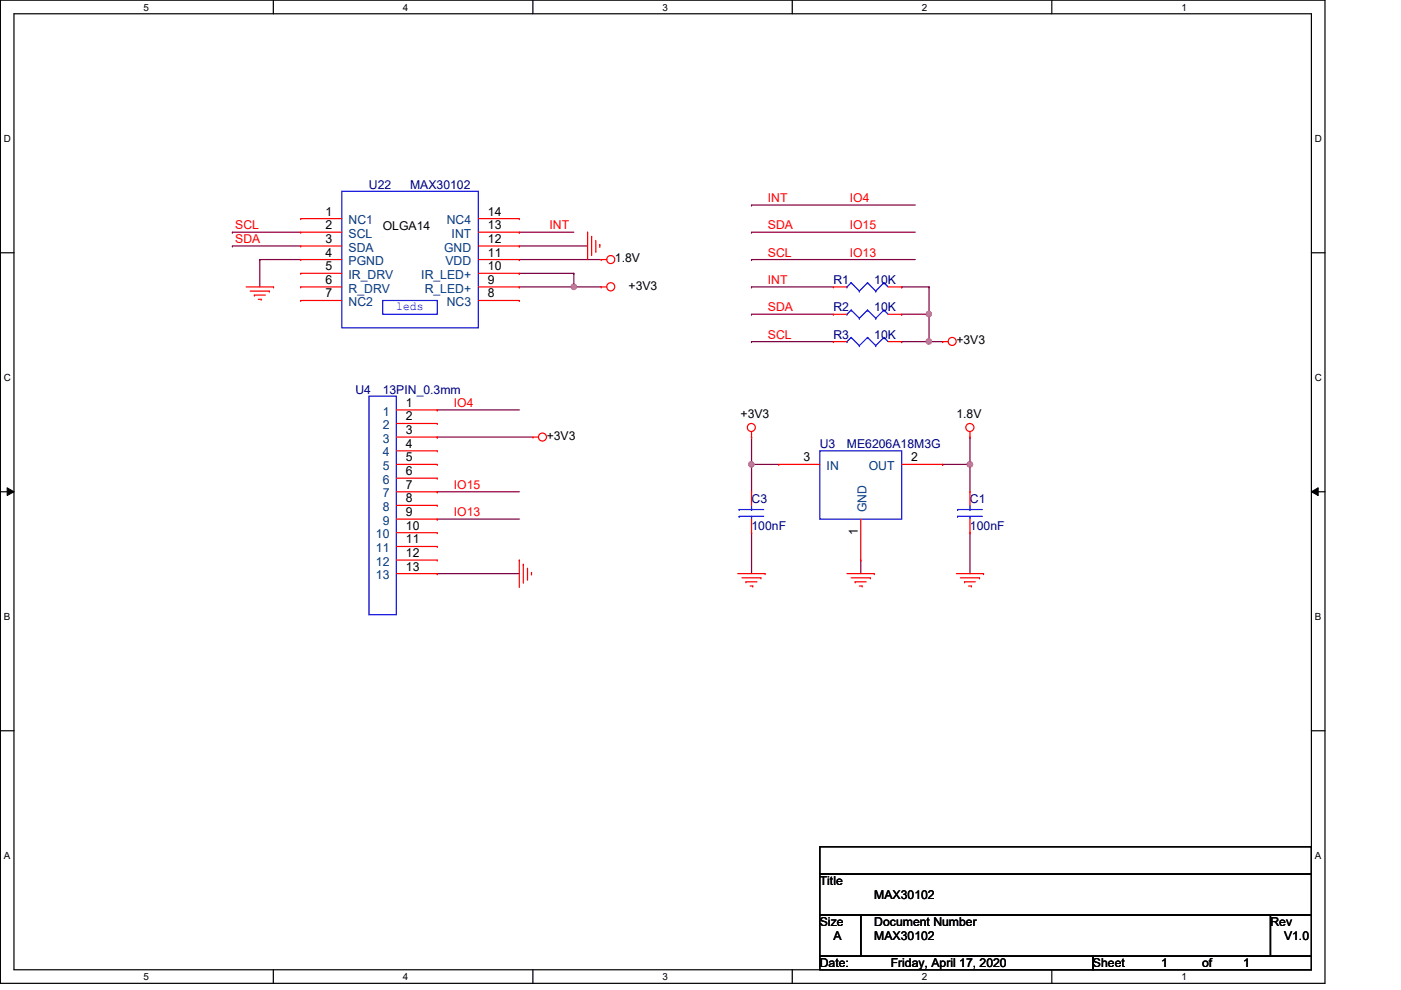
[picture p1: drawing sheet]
<svg xmlns="http://www.w3.org/2000/svg" width="297mm" height="210mm" viewBox="0 0 297 210" stroke-linecap="round" stroke-linejoin="round" font-family="sans-serif">
<path d="M.1 0h280.8v208.5h-280.8zM3 2.9h275v202.7h-275z" fill="none" stroke="#000" stroke-width=".25"/>
<g fill="#fff">
<path d="M30.4 .3h1.2v2.4h-1.2z"/>
<path d="M30.4 205.9h1.2v2.3h-1.2z"/>
</g>
<path d="M58 0v2.9M58 205.6v2.9" fill="none" stroke="#000" stroke-width=".25"/>
<g fill="#fff">
<path d="M85.4 .3h1.2v2.4h-1.2z"/>
<path d="M85.4 205.9h1.2v2.3h-1.2z"/>
</g>
<path d="M113 0v2.9M113 205.6v2.9" fill="none" stroke="#000" stroke-width=".25"/>
<g fill="#fff">
<path d="M140.5 .3h1.1v2.4h-1.1z"/>
<path d="M140.5 205.9h1.1v2.3h-1.1z"/>
</g>
<path d="M168 0v2.9M168 205.6v2.9" fill="none" stroke="#000" stroke-width=".25"/>
<g fill="#fff">
<path d="M195.4 .3h1.2v2.4h-1.2z"/>
<path d="M195.4 205.9h1.2v2.3h-1.2z"/>
</g>
<path d="M223 0v2.9M223 205.6v2.9" fill="none" stroke="#000" stroke-width=".25"/>
<g fill="#fff">
<path d="M250.5 .3h1.1v2.4h-1.1z"/>
<path d="M250.5 205.9h1.1v2.3h-1.1z"/>
<path d="M.8 28.2h1.5v2.4h-1.5z"/>
<path d="M278.8 28.2h1.4v2.4h-1.4z"/>
<path d="M.8 78.9h1.5v2.3h-1.5z"/>
<path d="M278.8 78.9h1.4v2.3h-1.4z"/>
</g>
<path d="M.1 53.6h2.9M278 53.6h2.9" fill="none" stroke="#000" stroke-width=".25"/>
<g fill="#fff">
<path d="M.8 129.6h1.4v2.3h-1.4z"/>
<path d="M278.8 129.6h1.3v2.3h-1.3z"/>
</g>
<path d="M.1 104.3h2.9M278 104.3h2.9" fill="none" stroke="#000" stroke-width=".25"/>
<path d="M1.5 103.4l1.5 .9-1.5 .8zM278 104.3l1.5-.9v1.7z" fill="#000"/>
<path d="M1.5 103.4l1.5 .9-1.5 .8zM278 104.3l1.5-.9v1.7z" fill="none" stroke="#000" stroke-width=".21"/>
<g fill="#fff">
<path d="M.8 180.3h1.4v2.3h-1.4z"/>
<path d="M278.8 180.3h1.3v2.3h-1.3z"/>
</g>
<path d="M.1 154.9h2.9M278 154.9h2.9" fill="none" stroke="#000" stroke-width=".25"/>
<path d="M49.3 49.2h.1M49.3 52.2h.1M49.3 52.2h14.5M49.3 49.2h14.5M110.1 52.2h.1M110.1 52.2h14.5M121.7 60.8h.1M121.7 60.8h5.8" fill="none" stroke="#7f003f" stroke-width=".25"/>
<circle cx="121.6" cy="60.8" r=".56" fill="#f0f"/>
<circle cx="121.6" cy="60.8" r=".56" fill="none" stroke="#f0f" stroke-width=".25"/>
<g fill="none" stroke="#7f003f" stroke-width=".25">
<path d="M110.1 58h.1M110.1 55h.1M110.1 49.2h.1M110.1 58h11.6M110.1 55h17.4M110.1 49.2h11.6M121.7 58h.1M121.7 58v2.8h-11.6M110.1 60.8h.1M92.7 92.7h.1M92.7 86.9h.1M92.7 92.7h20.3"/>
<path d="M92.7 86.9h17.4M199.9 98.5h.1M199.9 98.5h5.8M92.7 104.3h.1M92.7 110.1h.1M92.7 104.3h17.4M92.7 110.1h17.4M92.7 121.6h.1M92.7 121.6h17.4"/>
</g>
<circle cx="205.6" cy="98.5" r=".56" fill="#f0f"/>
<circle cx="205.6" cy="98.5" r=".56" fill="none" stroke="#f0f" stroke-width=".25"/>
<path d="M159.3 98.5h.1M159.3 92.7h.1M159.3 92.7v11.6M159.3 98.5h5.8M159.3 112.9h.1M159.3 112.9v8.7M182.5 118.7h.1M182.5 118.7v2.9M205.7 112.9h.1M205.7 112.9v8.7" fill="none" stroke="#7f003f" stroke-width=".25"/>
<circle cx="159.3" cy="98.5" r=".56" fill="#f0f"/>
<circle cx="159.3" cy="98.5" r=".56" fill="none" stroke="#f0f" stroke-width=".25"/>
<g fill="none" stroke="#7f003f" stroke-width=".25">
<path d="M159.3 66.6h.1M159.3 72.4h.1M159.3 60.8h.1M159.3 66.6h17.4M159.3 72.4h17.4M159.3 60.8h17.4M191.2 66.6h.1M191.2 66.6h5.8M197 72.4h.1M197 66.6h.1M197 72.4h2.9M197 66.6v5.8"/>
<path d="M205.7 98.5h.1M205.7 92.7h.1M205.7 92.7v11.6"/>
</g>
<circle cx="196.9" cy="72.4" r=".56" fill="#f0f"/>
<circle cx="196.9" cy="72.4" r=".56" fill="none" stroke="#f0f" stroke-width=".25"/>
<circle cx="196.9" cy="66.6" r=".56" fill="#f0f"/>
<circle cx="196.9" cy="66.6" r=".56" fill="none" stroke="#f0f" stroke-width=".25"/>
<g fill="none" stroke="#7f003f" stroke-width=".25">
<path d="M55.1 55h.1M55.1 55h8.7M55.1 55v5.8M159.3 49.2h.1M159.3 55h.1M159.3 43.5h.1M159.3 49.2h34.8M159.3 55h34.8M159.3 43.5h34.8M191.2 60.8h.1M191.2 72.4h.1M191.2 60.8h5.8"/>
<path d="M191.2 72.4h5.8M197 60.8h.1M197 60.8v5.8"/>
</g>
<g fill="none" stroke="#f00" stroke-width=".25">
<path d="M63.8 58h.1M63.8 55h.1M63.8 52.2h.1M63.8 49.2h.1M63.8 46.4h.1M63.8 55h8.7M63.8 58h8.7M63.8 52.2h8.7M63.8 46.4h8.7M63.8 49.2h8.7M101.4 55h8.7M101.4 58h8.7"/>
<path d="M101.4 52.2h8.7M101.4 46.4h8.7M101.4 49.2h8.7M110.1 52.2h.1M110.1 46.4h.1M110.1 49.2h.1M110.1 55h.1M110.1 58h.1M124.6 49.2h.1M124.6 49.2v5.8M125.4 50.1h.1M125.4 50.1v4.1"/>
<path d="M126.3 53.3h.1M126.3 51v2.3M127.2 51.9h.1M127.2 51.9v.6M127.5 55h.1M127.5 55h1.1M52.2 60.8h5.8M53 61.7h4.1M53.9 62.6h.1M53.9 62.6h2.4M54.8 63.5h.6M55.4 63.5h.1"/>
<path d="M57.1 61.7h.1M58 60.8h.1M63.8 63.7h.1M63.8 60.8h.1M63.8 60.8h8.7M63.8 63.7h8.7M101.4 60.8h8.7M101.4 63.7h8.7M110.1 60.8h.1M110.1 63.7h.1M127.5 60.8h.1M127.5 60.8h1.1"/>
<path d="M176.7 72.4h.1M176.7 60.8h.1M176.7 66.6h.1M176.7 60.8h2.9M176.7 72.4h2.9M176.7 66.6h2.9M188.3 60.8h2.9M188.3 72.4h2.9M188.3 66.6h2.9M191.2 72.4h.1M191.2 60.8h.1M191.2 66.6h.1"/>
<path d="M199.9 72.4h.1M199.9 72.4h1.1M84 92.7h8.7M84 98.5h8.7M84 86.9h8.7M84 89.8h8.7M84 95.6h8.7M92.7 86.9h.1M92.7 89.8h.1M92.7 92.7h.1M92.7 95.6h.1M92.7 98.5h.1"/>
<path d="M113 92.7h.1M113 92.7h1.2M159.3 92.7h.1M159.3 91.5v1.2M165.1 98.5h.1M165.1 98.5h8.7M191.2 98.5h8.7M199.9 98.5h.1M205.7 92.7h.1M205.7 91.5v1.2M84 101.4h8.7M84 104.3h8.7"/>
<path d="M84 107.1h8.7M84 110.1h8.7M84 112.9h8.7M84 115.9h8.7M84 118.7h8.7M92.7 101.4h.1M92.7 104.3h.1M92.7 107.1h.1M92.7 110.1h.1M92.7 112.9h.1M92.7 115.9h.1M92.7 118.7h.1"/>
<path d="M110.1 118.7h.1M110.1 118.7v5.8M111 119.6h.1M111 119.6v4.1M159.3 112.9h.1M159.3 104.3h.1M159.3 104.3v2.8M159.3 110.1v2.8M182.5 118.7h.1M182.5 110.1v8.6M205.7 112.9h.1M205.7 104.3h.1"/>
<path d="M205.7 104.3v2.8M205.7 110.1v2.8M84 121.6h8.7M92.7 121.6h.1M111.8 122.8h.1M111.8 120.5v2.3M112.7 121.4h.1M112.7 121.4v.5M156.4 121.6h5.8M157.3 122.5h4M158.2 123.4h.1M158.2 123.4h2.3"/>
<path d="M159 124.2h.6M159.6 124.2h.1M161.3 122.5h.1M162.2 121.6h.1M179.6 121.6h5.8M180.5 122.5h4M181.3 123.4h.1M181.3 123.4h2.3M182.2 124.2h.6M182.8 124.2h.1M184.5 122.5h.1M185.4 121.6h.1"/>
<path d="M202.8 121.6h5.7M203.6 122.5h4.1M204.5 123.4h.1M204.5 123.4h2.3M205.4 124.2h.5M205.9 124.2h.1M207.7 122.5h.1M208.5 121.6h.1"/>
<circle cx="129.5" cy="55" r=".85"/>
<circle cx="129.5" cy="60.8" r=".86"/>
<circle cx="201.9" cy="72.4" r=".85"/>
<circle cx="115" cy="92.7" r=".85"/>
<circle cx="159.3" cy="90.6" r=".85"/>
<circle cx="205.6" cy="90.6" r=".86"/>
</g>
<path d="M173.8 179.5h104.2v5.8h-104.2zM173.8 185.3h104.2v8.7h-104.2zM173.8 194h8.7v8.7h-8.7zM182.5 194h86.9v8.7h-86.9zM269.4 194h8.6v8.7h-8.6zM173.8 202.7h57.9v2.9h-57.9zM231.7 202.7h46.3v2.9h-46.3z" fill="none" stroke="#000" stroke-width=".25"/>
<g fill="none" stroke="#00f" stroke-width=".25">
<path d="M72.5 40.6h28.9v28.9h-28.9zM180.5 59.9h.1M180.5 59.9l1.7 1.8M180.5 59.9l-.9 .9M183.9 59.9h.1M183.9 59.9l1.8 1.8M183.9 59.9l-1.7 1.8M187.4 59.9h.1M187.4 59.9l.9 .9M187.4 59.9l-1.7 1.8M81.1 63.7h11.6v2.9h-11.6zM179.6 72.4h.1"/>
<path d="M179.6 60.8h.1M179.6 66.6h.1M180.5 71.5h.1M180.5 65.7h.1M180.5 71.5l1.7 1.8M180.5 71.5l-.9 .9M180.5 65.7l1.7 1.8M180.5 65.7l-.9 .9M182.2 73.3h.1M182.2 61.7h.1M182.2 67.5h.1M183.9 71.5h.1"/>
<path d="M183.9 65.7h.1M183.9 71.5l1.8 1.8M183.9 71.5l-1.7 1.8M183.9 65.7l1.8 1.8M183.9 65.7l-1.7 1.8M185.7 73.3h.1M185.7 61.7h.1M185.7 67.5h.1M187.4 71.5h.1M187.4 65.7h.1M187.4 71.5l.9 .9M187.4 71.5l-1.7 1.8"/>
<path d="M187.4 65.7l.9 .9M187.4 65.7l-1.7 1.8M78.2 84h5.8v46.3h-5.8zM173.8 95.6h17.4v14.5h-17.4zM156.7 108h.1M156.7 109.5h.1M156.7 108h5.2M156.7 109.5h5.2M159.3 109.5h.1M159.3 108h.1M159.3 107.1v.9M159.3 109.5v.6"/>
<path d="M203 108h.1M203 109.5h.1M203 108h5.3M203 109.5h5.3M205.7 109.5h.1M205.7 108h.1M205.7 107.1v.9M205.7 109.5v.6"/>
</g>
<circle cx="121.6" cy="60.8" r=".56" fill="#f0f"/>
<circle cx="121.6" cy="60.8" r=".56" fill="none" stroke="#f0f" stroke-width=".25"/>
<circle cx="205.6" cy="98.5" r=".56" fill="#f0f"/>
<circle cx="205.6" cy="98.5" r=".56" fill="none" stroke="#f0f" stroke-width=".25"/>
<circle cx="159.3" cy="98.5" r=".56" fill="#f0f"/>
<circle cx="159.3" cy="98.5" r=".56" fill="none" stroke="#f0f" stroke-width=".25"/>
<circle cx="196.9" cy="72.4" r=".56" fill="#f0f"/>
<circle cx="196.9" cy="72.4" r=".56" fill="none" stroke="#f0f" stroke-width=".25"/>
<circle cx="196.9" cy="66.6" r=".56" fill="#f0f"/>
<circle cx="196.9" cy="66.6" r=".56" fill="none" stroke="#f0f" stroke-width=".25"/>
<g font-size="2.6" fill="#00007f">
<text x="78.2" y="40">U22</text>
<text x="86.9" y="40">MAX30102</text>
<text x="176.7" y="60.3">R1</text>
<text x="185.4" y="60.3">10K</text>
<text x="176.7" y="71.8">R3</text>
<text x="176.7" y="66">R2</text>
<text x="185.4" y="71.8">10K</text>
<text x="185.4" y="66">10K</text>
<text x="75.4" y="83.4">U4</text>
<text x="81.1" y="83.4">13PIN_0.3mm</text>
<text x="173.8" y="95">U3</text>
<text x="179.6" y="95">ME6206A18M3G</text>
<text x="159.3" y="106.6">C3</text>
<text x="205.7" y="106.6">C1</text>
<text x="159.3" y="112.4">100nF</text>
<text x="205.7" y="112.4">100nF</text>
</g>
<g font-size="2.6">
<text x="69" y="45.7">1</text>
<text x="103.5" y="45.7">14</text>
<text x="69" y="51.5">3</text>
<text x="69" y="48.6">2</text>
<text x="81.1" y="48.7">OLGA14</text>
<text x="103.5" y="51.5">12</text>
<text x="103.5" y="48.6">13</text>
<text x="69" y="57.3">5</text>
<text x="69" y="54.4">4</text>
<text x="103.5" y="54.4">11</text>
<text x="103.5" y="57.3">10</text>
<text x="130.4" y="55.6">1.8V</text>
<text x="69" y="63.1">7</text>
<text x="69" y="60.2">6</text>
<text x="103.5" y="60.2">9</text>
<text x="103.5" y="63.1">8</text>
<text x="133.3" y="61.4">+3V3</text>
<text x="202.8" y="73">+3V3</text>
<text x="86.1" y="86.3">1</text>
<text x="86.1" y="89.2">2</text>
<text x="157" y="88.6">+3V3</text>
<text x="202.8" y="88.6">1.8V</text>
<text x="86.1" y="92">3</text>
<text x="86.1" y="95">4</text>
<text x="115.9" y="93.3">+3V3</text>
<text x="86.1" y="97.8">5</text>
<text x="86.1" y="100.8">6</text>
<text x="170.3" y="97.8">3</text>
<text x="193.2" y="97.8">2</text>
<text x="86.1" y="103.6">7</text>
<text x="86.1" y="106.5">8</text>
<text x="86.1" y="109.4">9</text>
<text x="86.1" y="112.3">10</text>
<text x="181.9" y="113.5" transform="rotate(-90 181.9 113.5)">1</text>
<text x="86.1" y="115.2">11</text>
<text x="86.1" y="118.1">12</text>
<text x="86.1" y="121">13</text>
<text x="173.8" y="187.7">Title</text>
<text x="185.4" y="190.6">MAX30102</text>
<text x="173.8" y="196.3">Size</text>
<text x="185.4" y="196.3">Document Number</text>
<text x="269.4" y="196.3">Rev</text>
<text x="176.7" y="199.3">A</text>
<text x="185.4" y="199.3">MAX30102</text>
<text x="272.2" y="199.3">V1.0</text>
<text x="173.8" y="205.1">Date:</text>
<text x="188.8" y="205.1">Friday, April 17, 2020</text>
<text x="231.7" y="205.1">Sheet</text>
<text x="246.2" y="205.1">1</text>
<text x="254.9" y="205.1">of</text>
<text x="263.6" y="205.1">1</text>
</g>
<g font-size="2.6" fill="#003f7f">
<text x="73.9" y="47.5">NC1</text>
<text x="94.7" y="47.5">NC4</text>
<text x="73.9" y="53.3">SDA</text>
<text x="73.9" y="50.4">SCL</text>
<text x="94.1" y="53.3">GND</text>
<text x="95.8" y="50.4">INT</text>
<text x="73.9" y="59.1">IR_DRV</text>
<text x="73.9" y="56.2">PGND</text>
<text x="89.3" y="59.1">IR_LED+</text>
<text x="94.4" y="56.2">VDD</text>
<text x="73.9" y="64.9">NC2</text>
<text x="73.9" y="62">R_DRV</text>
<text x="90" y="62">R_LED+</text>
<text x="94.7" y="64.9">NC3</text>
<text x="81.1" y="88.1">1</text>
<text x="81.1" y="91">2</text>
<text x="81.1" y="93.9">3</text>
<text x="81.1" y="96.8">4</text>
<text x="81.1" y="99.7">5</text>
<text x="175.3" y="99.7">IN</text>
<text x="184.2" y="99.7">OUT</text>
<text x="81.1" y="102.6">6</text>
<text x="81.1" y="105.5">7</text>
<text x="81.1" y="108.3">8</text>
<text x="81.1" y="111.3">9</text>
<text x="183.7" y="108.6" transform="rotate(-90 183.7 108.6)">GND</text>
<text x="79.7" y="114.1">10</text>
<text x="79.7" y="117.1">11</text>
<text x="79.7" y="119.9">12</text>
<text x="79.7" y="122.8">13</text>
</g>
<g font-size="2.6" fill="#f00">
<text x="162.8" y="42.9">INT</text>
<text x="180.2" y="42.9">IO4</text>
<text x="49.9" y="48.6">SCL</text>
<text x="49.9" y="51.6">SDA</text>
<text x="116.5" y="48.6">INT</text>
<text x="162.8" y="48.6">SDA</text>
<text x="180.2" y="48.6">IO15</text>
<text x="162.8" y="54.4">SCL</text>
<text x="180.2" y="54.4">IO13</text>
<text x="162.8" y="60.2">INT</text>
<text x="162.8" y="66">SDA</text>
<text x="162.8" y="71.8">SCL</text>
<text x="96.2" y="86.3">IO4</text>
<text x="96.2" y="103.7">IO15</text>
<text x="96.2" y="109.5">IO13</text>
</g>
<text font-size="2.6" fill="#00f" x="84" y="65.8">leds</text>
<g font-size="2.1">
<text x="30.4" y="2.2">5</text>
<text x="85.4" y="2.2">4</text>
<text x="140.5" y="2.2">3</text>
<text x="195.4" y="2.2">2</text>
<text x="250.5" y="2.2">1</text>
<text x=".8" y="30.1">D</text>
<text x="278.8" y="30.1">D</text>
<text x=".8" y="80.8">C</text>
<text x="278.8" y="80.8">C</text>
<text x=".8" y="131.5">B</text>
<text x="278.8" y="131.5">B</text>
<text x=".8" y="182.2">A</text>
<text x="278.8" y="182.2">A</text>
<text x="30.4" y="207.8">5</text>
<text x="85.4" y="207.8">4</text>
<text x="140.5" y="207.8">3</text>
<text x="195.4" y="207.8">2</text>
<text x="250.5" y="207.8">1</text>
</g>
</svg>
